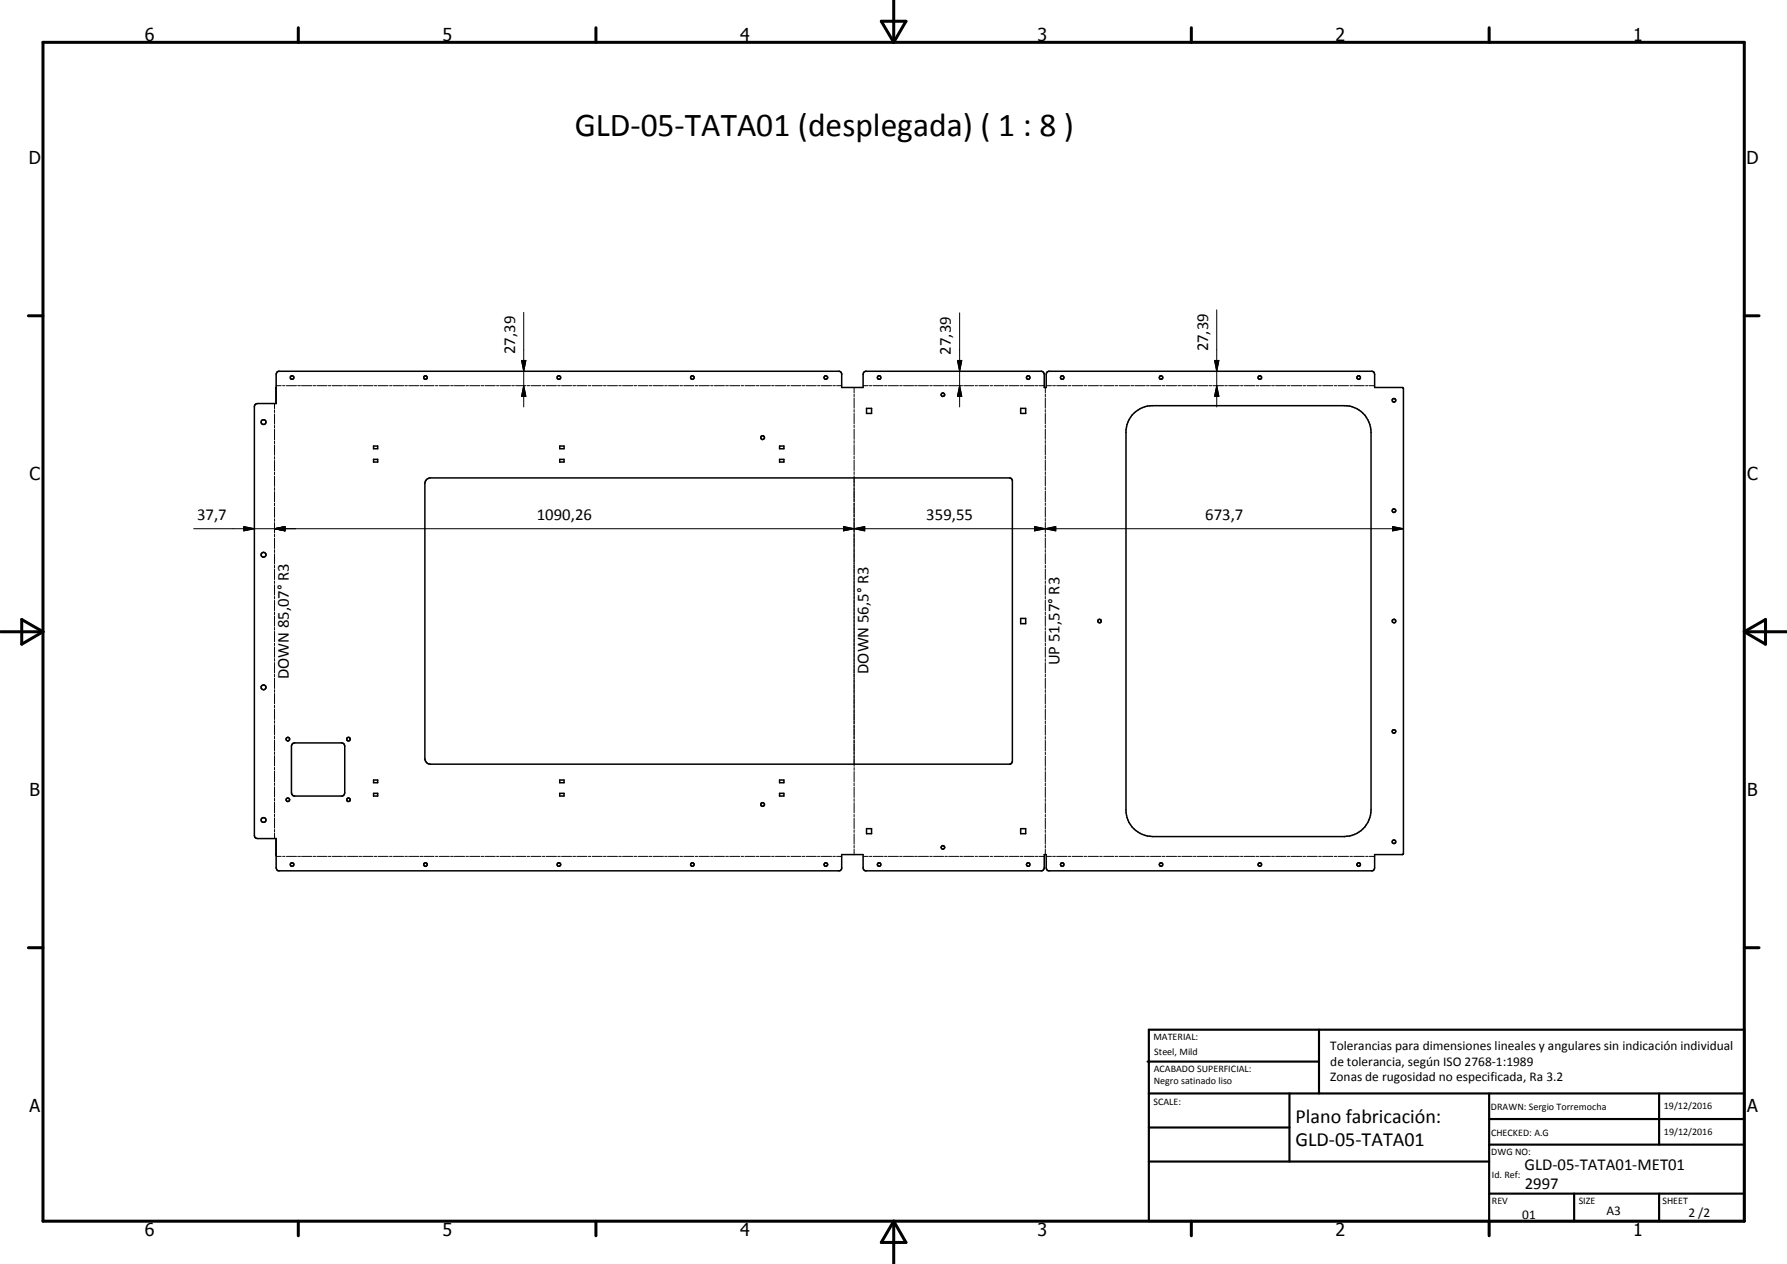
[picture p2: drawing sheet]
<svg xmlns="http://www.w3.org/2000/svg" width="420mm" height="297mm" viewBox="0 0 420 297" stroke-linecap="round" stroke-linejoin="round" font-family="sans-serif">
<g fill="none" stroke="#000" stroke-width=".35">
<path d="M64.9 91.1v3.7M65.1 87.4l.4-.2h131.8l.4 .2 .2 .4v3.3h5v-3.1l.2-.6 .4-.2h41.4l.4 .2 .2 .6v3.1h.5v-3.1l.2-.6 .3-.2h76.2l.3 .2 .2 .6v3.1h6.5l.3 .2v109.3l-.3 .2h-6.5v3.1l-.2 .6-.3 .1h-76.2l-.3-.1-.2-.6v-3.1h-.5v3.1l-.2 .6-.4 .1h-41.4l-.4-.1-.2-.6v-3.1h-5v3.3l-.6 .5h-132l-.4-.7v-6.8h-4.3l-.6-.3-.2-.5v-100.8l.2-.5 .6-.2h4.3v-6.8zM203.7 96h1.2v1.2h-1.2zM240 96h1.2v1.2h-1.2zM266.1 97.6l.5-.4a6.2 6.2 0 0 1 4.4-1.9h45.1a6.2 6.2 0 0 1 6.3 6.3v88.7a6.3 6.3 0 0 1-6.3 6.3h-45.1a6.3 6.3 0 0 1-6.3-5.7v-89.9l.5-1.8zM87.8 104.8h1v.7h-1zM87.8 107.9h1v.7h-1zM100.3 112.7l.9-.4h136.2l.4 .2 .2 .4v66l-.5 .7h-136.3a1.3 1.3 0 0 1-1.3-1.3v-64.7zM131.6 104.8h1v.7h-1zM131.6 107.9h1v.7h-1zM183.3 104.8h1v.7h-1zM183.3 107.9h1v.7h-1z"/>
<path d="M240 145.3h1.2v1.3h-1.2zM68.9 174.7l11.4-.1 .5 .2 .3 .5v11l-.3 .6-.3 .2h-11.4l-.3-.2-.3-.6v-11zM64.9 197.1v3.7M87.8 183.3h1v.6h-1zM87.8 186.4h1v.7h-1zM131.6 186.4h1v.7h-1zM131.6 183.3h1v.6h-1zM183.3 186.4h1v.7h-1zM183.3 183.3h1v.6h-1zM203.7 194.7h1.2v1.2h-1.2zM240 194.7h1.2v1.2h-1.2zM327.4 197.5a.42 .42 0 0 1 .7 0 .42 .42 0 0 1-.1 .7l-.6-.1z"/>
<circle cx="62" cy="99.2" r=".58"/>
<circle cx="68.7" cy="88.7" r=".42"/>
<circle cx="100" cy="88.7" r=".42"/>
<circle cx="131.4" cy="88.7" r=".42"/>
<circle cx="162.8" cy="88.7" r=".42"/>
<circle cx="194.2" cy="88.7" r=".42"/>
<circle cx="206.7" cy="88.7" r=".41"/>
<circle cx="221.7" cy="92.8" r=".41"/>
<circle cx="241.7" cy="88.7" r=".41"/>
<circle cx="249.7" cy="88.7" r=".41"/>
<circle cx="273" cy="88.7" r=".41"/>
<circle cx="296.2" cy="88.7" r=".42"/>
<circle cx="319.4" cy="88.7" r=".42"/>
<circle cx="327.7" cy="94.1" r=".43"/>
<circle cx="179.3" cy="102.8" r=".45"/>
<circle cx="61.9" cy="130.4" r=".57"/>
<circle cx="327.8" cy="120" r=".42"/>
<circle cx="258.5" cy="145.9" r=".4"/>
<circle cx="327.8" cy="145.9" r=".42"/>
<circle cx="61.9" cy="161.5" r=".57"/>
<circle cx="67.7" cy="173.7" r=".42"/>
<circle cx="81.9" cy="173.7" r=".42"/>
<circle cx="327.7" cy="171.9" r=".42"/>
<circle cx="62" cy="192.7" r=".58"/>
<circle cx="67.7" cy="187.9" r=".41"/>
<circle cx="81.9" cy="188" r=".42"/>
<circle cx="179.3" cy="189.1" r=".45"/>
<circle cx="221.7" cy="199.1" r=".42"/>
<circle cx="68.7" cy="203.2" r=".42"/>
<circle cx="100" cy="203.2" r=".42"/>
<circle cx="131.4" cy="203.2" r=".42"/>
<circle cx="162.8" cy="203.2" r=".44"/>
<circle cx="194.2" cy="203.2" r=".42"/>
<circle cx="206.7" cy="203.2" r=".41"/>
<circle cx="241.7" cy="203.1" r=".42"/>
<circle cx="249.7" cy="203.2" r=".41"/>
<circle cx="273" cy="203.2" r=".4"/>
<circle cx="296.2" cy="203.2" r=".42"/>
<circle cx="319.4" cy="203.2" r=".42"/>
</g>
<g fill="#000">
<circle cx="64.9" cy="91.1" r=".18"/>
<circle cx="64.9" cy="200.8" r=".18"/>
</g>
<g fill="none" stroke="#000" stroke-width=".24">
<path d="M123.1 73.4v22.2M225.6 73.5v22.1M286.1 72.8v22.8M64.5 94.8v1.3M64.5 96.4v.5M64.5 97.3v2.4M64.5 100v.6M64.9 90.6h1.2M66.5 90.6h.5M67.3 90.6h2.4M70 90.6h.6M70.9 90.6h2.4"/>
<path d="M73.6 90.6h.6M74.5 90.6h2.4M77.2 90.6h.6M78.1 90.6h2.4M80.8 90.6h.6M81.7 90.6h2.4M84.4 90.6h.6M85.3 90.6h2.4M88 90.6h.6M88.9 90.6h2.4M91.6 90.6h.6M92.5 90.6h2.4"/>
<path d="M95.2 90.6h.6M96.1 90.6h2.4M98.8 90.6h.6M99.6 90.6h2.5M102.4 90.6h.5M103.3 90.6h2.4M105.9 90.6h.7M106.8 90.6h2.5M109.5 90.6h.6M110.4 90.6h2.4M113.1 90.6h.6M114 90.6h2.4"/>
<path d="M116.7 90.6h.6M117.6 90.6h2.4M120.3 90.6h.6M121.2 90.6h2.4M122.6 84.7h1l-.5 2.5zM123.1 90.6l.5 2.5h-1zM123.9 90.6h.6M124.8 90.6h2.4M127.5 90.6h.6M128.4 90.6h2.4M131.1 90.6h.6M132 90.6h2.4"/>
<path d="M134.7 90.6h.6M135.6 90.6h2.4M138.3 90.6h.6M139.2 90.6h2.4M141.9 90.6h.6M142.8 90.6h2.4M145.5 90.6h.6M146.4 90.6h2.4M149.1 90.6h.6M150 90.6h2.4M152.7 90.6h.6M153.6 90.6h2.4"/>
<path d="M156.3 90.6h.6M157.2 90.6h2.4M159.9 90.6h.6M160.8 90.6h2.3M163.5 90.6h.6M164.4 90.6h2.4M167.1 90.6h.6M168 90.6h2.3M170.6 90.6h.7M171.6 90.6h2.3M174.3 90.6h.5M175.2 90.6h2.3"/>
<path d="M177.8 90.6h.7M178.8 90.6h2.3M181.4 90.6h.6M182.3 90.6h2.4M185 90.6h.6M186 90.6h2.3M188.6 90.6h.6M189.5 90.6h2.4M192.2 90.6h.6M193.1 90.6h2.4M195.8 90.6h.6M196.7 90.6h1.2"/>
<path d="M200.8 91.1v1.2M200.8 92.6v.6M200.8 93.5v2.4M200.8 96.3v.6M200.8 97.2v2.4M200.8 99.9v.6M202.9 90.6h1.2M204.4 90.6h.6M205.3 90.6h2.4M208 90.6h.6M208.9 90.6h2.3M211.5 90.6h.6"/>
<path d="M212.4 90.6h2.4M215 90.6h.7M215.9 90.6h2.4M218.6 90.6h.6M219.5 90.6h2.4M222.2 90.6h.5M223 90.6h2.4M225.1 84.7h1l-.5 2.5zM225.6 90.6l.5 2.5h-1zM225.7 90.6h.6M226.6 90.6h2.3M229.3 90.6h.5"/>
<path d="M230.2 90.6h2.3M232.8 90.6h.6M233.7 90.6h2.3M236.3 90.6h.6M237.2 90.6h2.4M239.9 90.6h.6M240.8 90.6h2.4M243.4 90.6h.6M244.3 90.6h1.2M245.8 91.1v1.2M245.8 92.6v.6M245.8 93.5v2.4"/>
<path d="M245.8 96.3v.6M245.8 97.2v2.4M245.8 99.9v.6M246 90.6h1.2M247.5 90.6h.6M248.4 90.6h2.5M251.2 90.6h.6M252.1 90.6h2.5M254.9 90.6h.6M255.8 90.6h2.5M258.6 90.6h.6M259.5 90.6h2.4"/>
<path d="M262.2 90.6h.6M263.2 90.6h2.4M265.9 90.6h.6M266.8 90.6h2.5M269.6 90.6h.6M270.5 90.6h2.5M273.3 90.6h.6M274.2 90.6h2.4M276.9 90.6h.7M277.9 90.6h2.4M280.6 90.6h.6M281.5 90.6h2.5"/>
<path d="M284.3 90.6h.6M285.2 90.6h2.5M285.6 84.7h1l-.5 2.5zM286.1 90.6l.5 2.5h-1zM288 90.6h.6M288.9 90.6h2.5M291.7 90.6h.6M292.6 90.6h2.4M295.3 90.6h.6M296.2 90.6h2.5M299 90.6h.6M299.9 90.6h2.5"/>
<path d="M302.7 90.6h.6M303.6 90.6h2.5M306.4 90.6h.6M307.3 90.6h2.4M310 90.6h.7M311 90.6h2.4M313.7 90.6h.6M314.6 90.6h2.5M317.4 90.6h.6M318.3 90.6h2.4M321.1 90.6h.6M322 90.6h1.2"/>
<path d="M64.5 100.9v2.4M64.5 103.6v.7M64.5 104.6v2.4M64.5 107.3v.6M64.5 108.2v2.5M64.5 111v.5M64.5 111.9v2.4M64.5 114.6v.6M64.5 115.5v2.4M64.5 118.2v.7M64.5 119.2v2.4M200.8 100.8v2.5"/>
<path d="M200.8 103.5v.7M200.8 104.5v2.4M200.8 107.2v.6M200.8 108.1v2.5M200.8 110.9v.6M200.8 111.8v2.6M200.8 114.6v3.3M200.8 118.2v3.3M245.8 100.8v2.5M245.8 103.5v.7M245.8 104.5v2.4M245.8 107.2v.6"/>
<path d="M245.8 108.1v2.5M245.8 110.9v.6M245.8 111.8v2.4M245.8 114.6v.5M245.8 115.4v2.5M245.8 118.2v.6M245.8 119.1v2.4M45.5 124.2h284.5M57.3 123.7l2.5 .5-2.5 .6zM64.5 124.2l2.5-.5v1.1zM64.5 121.9v.6M64.5 122.8v2.5"/>
<path d="M64.5 125.6v.6M64.5 126.5v2.4M64.5 129.2v.6M64.5 130.1v2.4M64.5 132.8v.7M64.5 133.8v2.4M64.5 136.5v.6M64.5 137.4v2.5M198.3 123.7l2.5 .5-2.5 .6zM198.3 123.7l5 1.1v-1.1l-5 1.1zM200.8 124.2l2.5-.5v1.1zM200.8 121.8v3.4"/>
<path d="M200.8 125.3v41.3M243.2 123.7l2.6 .5-2.6 .6zM245.8 124.2l2.4-.5v1.1zM245.8 121.8v.7M245.8 122.8v2.4M245.8 125.5v.6M245.8 126.4v2.5M245.8 129.2v.6M245.8 130.1v2.4M245.8 132.8v.6M245.8 133.7v2.5M245.8 136.5v.6"/>
<path d="M245.8 137.4v2.5M327.4 123.7l2.6 .5-2.6 .6zM64.5 140.2v.6M64.5 141.1v2.4M64.5 143.8v.6M64.5 144.7v2.5M64.5 147.4v.7M64.5 148.4v2.4M64.5 151.1v.6M64.5 152v2.5M64.5 154.8v.6M64.5 155.7v2.4"/>
<path d="M64.5 158.4v.6M64.5 159.3v2.5M245.8 140.2v.6M245.8 141.1v2.4M245.8 143.8v.6M245.8 144.7v2.5M245.8 147.5v.6M245.8 148.4v2.4M245.8 151.1v.7M245.8 152.1v2.4M245.8 154.8v.6M245.8 155.7v2.5"/>
<path d="M245.8 158.5v.5M245.8 159.4v2.4M64.5 162.1v.6M64.5 163v2.4M64.5 165.7v.6M64.5 166.6v2.5M64.5 169.4v.6M64.5 170.3v2.4M64.5 173v.7M64.5 173.9v2.5M64.5 176.7v.6M64.5 177.6v2.4"/>
<path d="M200.8 166.7v3.4M200.8 170.3v3.4M200.8 174v3.3M200.8 177.5v2.6M245.8 162.1v.6M245.8 163v2.5M245.8 165.8v.6M245.8 166.7v2.4M245.8 169.4v.7M245.8 170.3v2.5M245.8 173.1v.6M245.8 174v2.4"/>
<path d="M245.8 176.7v.6M245.8 177.7v2.4M64.5 180.3v.6M64.5 181.2v2.5M64.5 184v.6M64.5 184.9v2.4M64.5 187.6v.7M64.5 188.6v2.4M64.5 191.3v.6M64.5 192.2v2.4M64.5 194.9v.6M64.5 195.8v1.3"/>
<path d="M200.8 180.4v.6M200.8 181.3v2.5M200.8 184.1v.6M200.8 185v2.4M200.8 187.7v.6M200.8 188.6v2.5M200.8 191.4v.6M200.8 192.3v2.4M200.8 195v.6M200.8 196v2.4M200.8 198.7v.6M200.8 199.6v1.2"/>
<path d="M245.8 180.4v.6M245.8 181.3v2.5M245.8 184.1v.6M245.8 185v2.4M245.8 187.7v.6M245.8 188.6v2.5M245.8 191.4v.6M245.8 192.3v2.4M245.8 195v.6M245.8 196v2.4M245.8 198.7v.6M245.8 199.6v1.2"/>
<path d="M64.9 201.3h1.2M66.5 201.3h.5M67.3 201.3h2.4M70 201.3h.6M70.9 201.3h2.4M73.6 201.3h.6M74.5 201.3h2.4M77.2 201.3h.6M78.1 201.3h2.4M80.8 201.3h.6M81.7 201.3h2.4M84.4 201.3h.6"/>
<path d="M85.3 201.3h2.4M88 201.3h.6M88.9 201.3h2.4M91.6 201.3h.6M92.5 201.3h2.4M95.2 201.3h.6M96.1 201.3h2.4M98.8 201.3h.6M99.6 201.3h2.5M102.4 201.3h.5M103.3 201.3h2.4M105.9 201.3h.7"/>
<path d="M106.8 201.3h2.5M109.5 201.3h.6M110.4 201.3h2.4M113.1 201.3h.6M114 201.3h2.4M116.7 201.3h.6M117.6 201.3h2.4M120.3 201.3h.6M121.2 201.3h2.4M123.9 201.3h.6M124.8 201.3h2.4M127.5 201.3h.6"/>
<path d="M128.4 201.3h2.4M131.1 201.3h.6M132 201.3h2.4M134.7 201.3h.6M135.6 201.3h2.4M138.3 201.3h.6M139.2 201.3h2.4M141.9 201.3h.6M142.8 201.3h2.4M145.5 201.3h.6M146.4 201.3h2.4M149.1 201.3h.6"/>
<path d="M150 201.3h2.4M152.7 201.3h.6M153.6 201.3h2.4M156.3 201.3h.6M157.2 201.3h2.4M159.9 201.3h.6M160.8 201.3h2.3M163.5 201.3h.6M164.4 201.3h2.4M167.1 201.3h.6M168 201.3h2.3M170.6 201.3h.7"/>
<path d="M171.6 201.3h2.3M174.3 201.3h.5M175.2 201.3h2.3M177.8 201.3h.7M178.8 201.3h2.3M181.4 201.3h.6M182.3 201.3h2.4M185 201.3h.6M186 201.3h2.3M188.6 201.3h.6M189.5 201.3h2.4M192.2 201.3h.6"/>
<path d="M193.1 201.3h2.4M195.8 201.3h.6M196.7 201.3h1.2M202.9 201.3h1.2M204.4 201.3h.6M205.3 201.3h2.4M208 201.3h.6M208.9 201.3h2.3M211.5 201.3h.6M212.4 201.3h2.4M215 201.3h.7M215.9 201.3h2.4"/>
<path d="M218.6 201.3h.6M219.5 201.3h2.4M222.2 201.3h.5M223 201.3h2.4M225.7 201.3h.6M226.6 201.3h2.3M229.3 201.3h.5M230.2 201.3h2.3M232.8 201.3h.6M233.7 201.3h2.3M236.3 201.3h.6M237.2 201.3h2.4"/>
<path d="M239.9 201.3h.6M240.8 201.3h2.4M243.4 201.3h.6M244.3 201.3h1.2M246 201.3h1.2M247.5 201.3h.6M248.4 201.3h2.5M251.2 201.3h.6M252.1 201.3h2.5M254.9 201.3h.6M255.8 201.3h2.5M258.6 201.3h.6"/>
<path d="M259.5 201.3h2.4M262.2 201.3h.6M263.2 201.3h2.4M265.9 201.3h.6M266.8 201.3h2.5M269.6 201.3h.6M270.5 201.3h2.5M273.3 201.3h.6M274.2 201.3h2.4M276.9 201.3h.7M277.9 201.3h2.4M280.6 201.3h.6"/>
<path d="M281.5 201.3h2.5M284.3 201.3h.6M285.2 201.3h2.5M288 201.3h.6M288.9 201.3h2.5M291.7 201.3h.6M292.6 201.3h2.4M295.3 201.3h.6M296.2 201.3h2.5M299 201.3h.6M299.9 201.3h2.5M302.7 201.3h.6"/>
<path d="M303.6 201.3h2.5M306.4 201.3h.6M307.3 201.3h2.4M310 201.3h.7M311 201.3h2.4M313.7 201.3h.6M314.6 201.3h2.5M317.4 201.3h.6M318.3 201.3h2.4M321.1 201.3h.6M322 201.3h1.2"/>
</g>
<g fill="none" stroke="#000" stroke-width=".71">
<path d="M10.1 9.9h400v277.1h-400zM70.1 6.5v3.4M140.1 6.5v3.4M207.2 5h5.8l-2.9 4.9zM210.1 0v9.9M280.1 6.5v3.4M350.1 6.5v3.4M6.7 74.2h3.4M410.1 74.2h3.5M.1 148.5h10M5.1 145.6l5 2.9-5 2.9zM410.1 148.5h10"/>
<path d="M410.1 148.5l5-2.9v5.8zM6.7 222.7h3.4M410.1 222.7h3.5M70.1 287v3.4M140.1 287v3.4M210.1 287v10M210.1 287l2.9 5h-5.8zM280.1 287v3.4M350.1 287v3.4"/>
</g>
<g fill="none" stroke="#000" stroke-width=".51">
<path d="M269.8 249.5h40.3M270.1 242h140v45h-140zM270.1 257h140M303.2 257v16M310.1 242v15M350.1 257v30M390.1 257v12M270.1 265h33.1M270.1 273h80M350.1 269h60M350.1 263h60M350.1 280.5h60"/>
<path d="M370.1 280.5v6.5M390.1 280.5v6.5"/>
</g>
<g fill="#000">
<path d="M122.6 84.7h1l-.5 2.5zM123.1 90.6l.5 2.5h-1zM225.1 84.7h1l-.5 2.5zM225.6 90.6l.5 2.5h-1zM285.6 84.7h1l-.5 2.5zM286.1 90.6l.5 2.5h-1zM57.3 123.7l2.5 .5-2.5 .6zM64.5 124.2l2.5-.5v1.1zM198.3 123.7l2.5 .5-2.5 .6zM200.8 124.2l2.5-.5v1.1zM243.2 123.7l2.6 .5-2.6 .6zM245.8 124.2l2.4-.5v1.1z"/>
<path d="M327.4 123.7l2.6 .5-2.6 .6z"/>
</g>
<text font-size="7.9" x="135.1" y="32">GLD-05-TATA01 (desplegada) ( 1 : 8 )</text>
<g font-size="4.7">
<text x="304.6" y="263.9">Plano fabricación:</text>
<text x="304.6" y="269.3">GLD-05-TATA01</text>
</g>
<g font-size="4.2">
<text x="34" y="9.6">6</text>
<text x="104" y="9.6">5</text>
<text x="174" y="9.6">4</text>
<text x="244" y="9.6">3</text>
<text x="314" y="9.6">2</text>
<text x="384" y="9.6">1</text>
<text x="6.8" y="38.7">D</text>
<text x="410.6" y="38.7">D</text>
<text x="7" y="112.9">C</text>
<text x="410.8" y="112.9">C</text>
<text x="7" y="187.1">B</text>
<text x="410.8" y="187.1">B</text>
<text x="7" y="261.4">A</text>
<text x="410.8" y="261.4">A</text>
<text x="34" y="290.4">6</text>
<text x="104" y="290.4">5</text>
<text x="174" y="290.4">4</text>
<text x="244" y="290.4">3</text>
<text x="314" y="290.4">2</text>
<text x="384" y="290.4">1</text>
</g>
<g font-size="3.9">
<text x="121.1" y="83.1" transform="rotate(-90 121.1 83.1)">27,39</text>
<text x="223.6" y="83.3" transform="rotate(-90 223.6 83.3)">27,39</text>
<text x="284" y="82.6" transform="rotate(-90 284 82.6)">27,39</text>
<text x="46.3" y="122.2">37,7</text>
<text x="126.2" y="122.2">1090,26</text>
<text x="217.8" y="122.2">359,55</text>
<text x="283.4" y="122.2">673,7</text>
<text x="67.9" y="159.6" transform="rotate(-90 67.9 159.6)">DOWN 85,07° R3</text>
<text x="204.2" y="158.4" transform="rotate(-90 204.2 158.4)">DOWN 56,5° R3</text>
<text x="249.1" y="156.3" transform="rotate(-90 249.1 156.3)">UP 51,57° R3</text>
<text x="358.5" y="275">GLD-05-TATA01-MET01</text>
<text x="358.5" y="279.4">2997</text>
</g>
<g font-size="3.1">
<text x="312.7" y="246.8">Tolerancias para dimensiones lineales y angulares sin indicación individual</text>
<text x="312.7" y="250.4">de tolerancia, según ISO 2768-1:1989</text>
<text x="312.7" y="254">Zonas de rugosidad no especificada, Ra 3.2</text>
<text x="357.9" y="286.4">01</text>
<text x="377.7" y="285.6">A3</text>
<text x="397" y="285.9">2 /2</text>
</g>
<g font-size="2.4">
<text x="271.2" y="244.4">MATERIAL:</text>
<text x="271.3" y="252">ACABADO SUPERFICIAL:</text>
<text x="271.4" y="247.9">Steel, Mild</text>
<text x="271.3" y="254.6">Negro satinado liso</text>
<text x="271.2" y="259.7">SCALE:</text>
<text x="350.6" y="260.8">DRAWN: Sergio Torremocha</text>
<text x="391.2" y="260.6">19/12/2016</text>
<text x="350.6" y="267">CHECKED: A.G</text>
<text x="391.2" y="266.7">19/12/2016</text>
<text x="350.6" y="271.4">DWG NO:</text>
<text x="350.8" y="276.9">Id. Ref:</text>
<text x="350.8" y="282.8">REV</text>
<text x="371.2" y="282.9">SIZE</text>
<text x="390.9" y="282.9">SHEET</text>
</g>
</svg>
